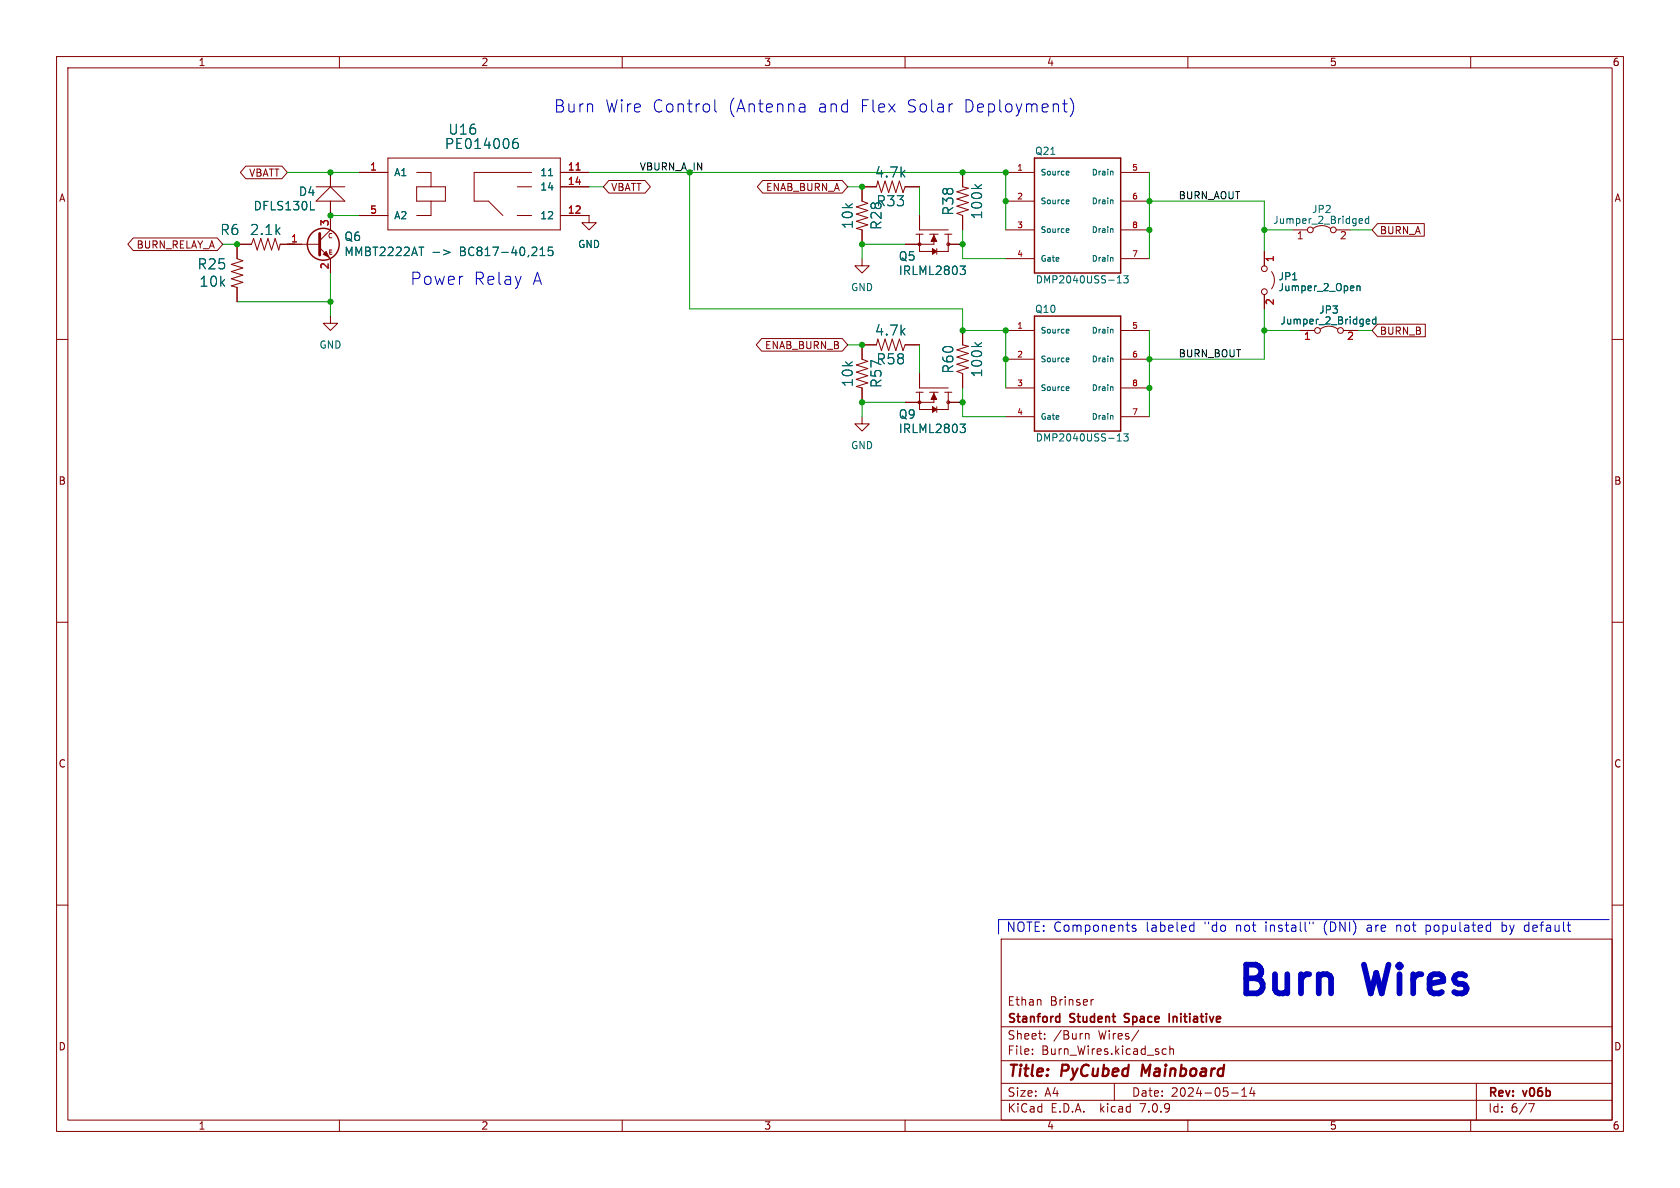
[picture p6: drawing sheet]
<svg xmlns="http://www.w3.org/2000/svg" width="297mm" height="210mm" viewBox="0 0 297 210" stroke-linecap="round" stroke-linejoin="round" font-family="sans-serif">
<g fill="none" stroke="#840000" stroke-width=".18">
<path d="M10 10h277v190h-277zM12 12h273v186h-273zM60 10v2M110 10v2M160 10v2M210 10v2M260 10v2M43.4 29.4h6.4l1 1.1-1 1.1h-6.4l-.9-1.1zM55.9 33h5.1M58.4 33l2.6 2.6h-5.1zM58.4 30.5v2.5M58.4 35.6v5l-1.9 1.9"/>
<path d="M63.5 30.5h5.1M63.5 38.1h5.1M68.6 27.9h30.5v12.7h-30.5zM73.7 33h5v2.6h-5zM73.7 30.5h2.5v2.5M76.2 35.6v2.5h-2.5M91.4 33h2.6M91.4 38.1h2.6M94 30.5h-10.2v5.1h2.6l2.5 2.5M99.1 38.1h5v1.3h1.3l-1.3 1.2-1.2-1.2h1.2M99.1 33h5M99.1 30.5h5"/>
<path d="M107.6 31.9h6.4l1 1.1-1 1.1h-6.4l-.9-1.1zM134.8 31.9h14.1l1 1.1-1 1.1h-14.1l-.9-1.1zM162.6 33h-2.6l-.4 1-.6-2-.6 2-.7-2-.6 2-.6-2-.7 2-.6-2-.3 1h-2.5v2.6l1 .3-2 .7 2 .6-2 .6 2 .7-2 .6 2 .7-2 .6 1 .2v2.6M162.6 38.1v2.5h5M170.2 30.5v2.5l1 .3-2 .6 2 .6-2 .7 2 .6-2 .6 2 .7-2 .6 1 .4v2.5M177.8 35.6h5.1M177.8 30.5h5.1M198.1 35.6h5.1M198.1 30.5h5.1M243.5 39.5h8.3v2.3h-8.3l-.9-1.2zM10 60h2M23.6 42.1h14.8l1 1.1-1 1.1h-14.8l-1-1.1z"/>
<path d="M56.5 43.8l1.9 1.9v2.6M56.5 43.2h-7l-.2 1-.7-2-.6 2-.6-2-.7 2-.6-2-.6 2-.7-2-.4 1h-2.5v2.5l1 .4-2 .6 2 .7-2 .6 2 .6-2 .7 2 .6-2 .6 1 .3v2.5M58.3 44.6h.4M58.4 55.9v1.3h1.3l-1.3 1.2-1.3-1.2h1.3M58.7 44.2h-.4v.8h.4M58.7 41.3h-.4l-.1 .2 .1 .5h.4M134.6 59.8h14.3l1 1.2-1 1.1h-14.3l-.9-1.1zM152.4 45.7v1.3h1.3l-1.3 1.3-1.3-1.3h1.3M161.9 41.4h1.3M162.6 41.4v3.1h5v-3.1M164.3 41.4h1.6M165.1 41.4v1.8h-5.1"/>
<path d="M165.6 43.9v1.1M167 41.4h1.3M167.6 43.2h2.6M170.2 58.4v2.6l1 .2-2 .6 2 .7-2 .6 2 .7-2 .6 2 .6-2 .7 1 .3v2.6M177.8 40.6h5.1M177.8 45.7h5.1M177.8 58.4h5.1M198.1 40.6h5.1M198.1 45.7h5.1M198.1 58.4h5.1M223.5 44.5v2.5M223.5 52.1v2.5"/>
<path d="M224.8 48a2.54 2.54 0 0 1 0 3.1M232.2 40.4a2.54 2.54 0 0 1 3 0M233.4 58.2a2.54 2.54 0 0 1 3.1 0M243.5 57.3h8.5v2.2h-8.5l-.9-1.1zM285 60h2M152.4 73.7v1.2h1.3l-1.3 1.3-1.3-1.3h1.3M161.9 69.3h1.3M162.6 69.3v3.1h5v-3.1M162.6 66v2.6h5M162.6 61h-2.6l-.4 1-.6-2.1-.6 2.1-.7-2.1-.6 2.1-.6-2.1-.7 2.1-.6-2.1-.3 1.1h-2.5v2.5l1 .4-2 .6 2 .7-2 .6 2 .6-2 .7 2 .6-2 .6 1 .3v2.5M164.3 69.3h1.6M165.1 69.3v1.8h-5.1"/>
<path d="M165.6 71.9v1M167 69.3h1.3M167.6 71.1h2.6M177.8 68.6h5.1M177.8 63.5h5.1M177.8 73.7h5.1M198.1 68.6h5.1M198.1 63.5h5.1M198.1 73.7h5.1M10 110h2M285 110h2M10 160h2"/>
<path d="M285 160h2M177 166h108v32h-108zM193.3 176.7l-.3 .1-.1 .2M60 198v2M110 198v2M160 198v2M177 194.5h108M177 191.5h108M177 187.5h108M177 181.5h108M182.5 186.3v.1M182.5 185.5v.1"/>
<path d="M184.7 183.6v.1M184.7 182.8v.1M191.9 182.7v1M191.9 182.8l.2-.1 .4 .1v.9M197 191.5v3M201.3 182.1l-1.3 2M205.5 186.1l.2 .3 .5-.1M206.2 185.5l-.5-.1-.2 .3M206.8 185.5l.2-.1 .4 .1 .1 .9M206.8 184.9v1.5M210 198v2M217.7 193.2h1.2"/>
<path d="M219.5 193.8h.9M219.5 192.7l.5-.4v1.5M221.3 192.2l-.3 1.1h.9M221.7 192.8v1M260 198v2M261 191.5v6.5M270.2 195.1h1l-.6 1.5"/>
<circle cx="162.6" cy="43.2" r=".25"/>
<circle cx="167.6" cy="43.2" r=".25"/>
<circle cx="223.5" cy="47.5" r=".51"/>
<circle cx="223.5" cy="51.6" r=".51"/>
<circle cx="231.6" cy="40.6" r=".51"/>
<circle cx="232.9" cy="58.4" r=".51"/>
<circle cx="235.7" cy="40.6" r=".51"/>
<circle cx="237" cy="58.4" r=".51"/>
<circle cx="162.6" cy="71.1" r=".25"/>
<circle cx="167.6" cy="71.1" r=".25"/>
</g>
<path d="M202 188.2l-.2 2" fill="none" stroke="#840000" stroke-width=".4"/>
<path d="M186.9 179.7l.4 .1M187.3 179.2v1.5M198.8 179.3v.5M206.7 179.2v1.5M187.3 180.6l-.4 .1M198.8 180.6l.2 .1" fill="none" stroke="#840000" stroke-width=".3"/>
<g fill="none" stroke="#006464" stroke-width=".18">
<path d="M54.9 37.1h.7M90.7 25.3l.3-.1h.3l.3 .3v.4l-.1 .3h-.5l-.3-.1M91.5 24.5a.62 .62 0 0 0-.8 .4M97 31.1h.7M188.6 30.3h.3l.1 .2-.5 .1M188.6 35.3l.3 .1 .1 .2-.5 .1M188.9 30.9h-.3M188.9 36h-.3M196.6 30.3l.2 .1v.5M196.6 35.3l.2 .2v.5M240.3 39.4h.5M240.3 38.7l.4-.1 .2 .4-.6 .1"/>
<path d="M242 38.7l-.4-.1-.2 .3 .1 .5h.5M242 38.2v1.3M78.4 44.2l1.2 .4-1.2 .4M95.5 45.2h.8M95.5 44.1l.4-.4v1.5M97.7 43.7h-.7l-.1 .7 .2-.1h.5l.2 .2-.1 .5-.2 .2-.6-.2M169.7 47h1l-.5 .6 .4 .1 .1 .5-.3 .3h-.5M188.6 40.4l.3 .1 .1 .2-.5 .1M188.6 58.2l.3 .1 .1 .1-.5 .1M188.9 41.1h-.3M188.9 58.8l-.3 .1M196.6 40.4l.2 .2v.5"/>
<path d="M196.6 45.5l.2 .1v.6M196.6 58.2l.2 .1v.6M197.5 50h.7M197.5 49.1l.4-.4v1.3M198.7 48.7h.7l-.4 .5 .4 .2v.5l-.2 .1-.5-.1M239.9 50.5v.9M239.9 50.7l.2-.2 .3 .1v.8M241.6 57.2h.5M241.6 56.5l.4-.1 .1 .3-.6 .2M243.2 56.5l-.3-.1-.3 .3 .2 .5h.4M243.2 56v1.3M169.7 75h1l-.5 .5 .4 .2 .1 .5-.3 .3h-.5"/>
<path d="M188.6 63.3h.3l.1 .2-.5 .1M188.6 68.4h.3l.1 .2-.5 .1M188.9 63.9l-.3 .1M188.9 69h-.3M196.6 63.3l.2 .1v.6M196.6 68.4l.2 .1v.5M196.6 73.4l.2 .2v.5M197.5 77.1l.4-.4v1.3M197.5 78h.7M198.7 76.7h.7l-.4 .5 .4 .1v.5l-.2 .2-.5-.2"/>
</g>
<g fill="none" stroke="#840000" stroke-width=".25">
<path d="M182.9 27.9h15.2v20.4h-15.2zM182.9 55.9h15.2v20.3h-15.2z"/>
<circle cx="57.1" cy="43.2" r="2.82"/>
</g>
<path d="M56.5 41.3v3.8" fill="none" stroke="#840000" stroke-width=".51"/>
<g fill="#840000" stroke="#840000" stroke-width=".18">
<path d="M57.7 44.5l.5 1-1.1-.5z"/>
<path d="M165.1 41.7l.5 1h-1z"/>
<path d="M164.8 43.9l.8 .6-.8 .5z"/>
<path d="M165.1 69.6l.5 1h-1z"/>
<path d="M164.8 71.9l.8 .5-.8 .5z"/>
</g>
<path d="M101.8 30.1h.8" fill="none" stroke="#a90000" stroke-width=".18"/>
<g fill="none" stroke="#0000c2" stroke-width=".18">
<path d="M126.4 17.6v1.9l.3 .3M141.6 18.4l.6 .1 .1 1.3M142.3 19.7l-.7 .1M142.3 18.9l-.7 .1M168.2 18.4h.2M187.8 18.4h.9M188.2 19.5l.1 .2 .4 .1M189.2 17.3a2.48 2.48 0 0 1 0 3.3M200.8 163.6l-.4-.1-.3 .3 .1 .2 .6 .2v.4h-.7M210.6 163.5l.5 .1M211.1 164.6h-.5M211.1 163v1.6"/>
<path d="M231.5 163v.3M232.1 163v.3M265.6 163v1.6M265.6 164.6h.1M265.7 163.5l-.1 .1M269.5 164.3l.3 .3M269.8 163.5l-.3 .4M284.5 162.6h-108v2.5"/>
</g>
<g fill="none" stroke="#009600" stroke-width=".18">
<path d="M50.8 30.5h12.7M58.4 38.1h5.1M104.1 30.5h73.7v10.1M104.1 33h2.6M121.9 30.5v24.1h48.3v3.8h7.6v10.2M149.9 33h2.5M162.6 33v5.1M203.2 30.5v15.2M203.2 35.6h20.3v8.9M39.4 43.2h2.5M41.9 53.3h16.5M50.8 43.2h1.3"/>
<path d="M58.4 48.3v7.6M160 43.2h-7.6v2.5M170.2 40.6v5.1h7.6M203.2 58.4v15.3M223.5 54.6v8.9h-20.3M223.5 40.6h5.1M223.5 58.4h6.4M238.8 40.6h3.8M240 58.4h2.6M149.9 61h2.5M160 71.1h-7.6v2.6M162.6 61v5"/>
<path d="M170.2 68.6v5.1h7.6"/>
</g>
<g fill="#009600" stroke="#009600" stroke-width=".18">
<circle cx="58.4" cy="53.3" r=".46"/>
<circle cx="58.4" cy="30.5" r=".46"/>
<circle cx="58.4" cy="38.1" r=".46"/>
<circle cx="41.9" cy="43.2" r=".46"/>
<circle cx="203.2" cy="40.6" r=".46"/>
<circle cx="203.2" cy="35.6" r=".46"/>
<circle cx="177.8" cy="30.5" r=".46"/>
<circle cx="170.2" cy="30.5" r=".46"/>
<circle cx="177.8" cy="35.6" r=".46"/>
<circle cx="223.5" cy="40.6" r=".46"/>
<circle cx="152.4" cy="43.2" r=".46"/>
<circle cx="152.4" cy="33" r=".46"/>
<circle cx="152.4" cy="61" r=".46"/>
<circle cx="152.4" cy="71.1" r=".46"/>
<circle cx="170.2" cy="43.2" r=".46"/>
<circle cx="177.8" cy="63.5" r=".46"/>
<circle cx="177.8" cy="58.4" r=".46"/>
<circle cx="170.2" cy="71.1" r=".46"/>
<circle cx="170.2" cy="58.4" r=".46"/>
<circle cx="203.2" cy="63.5" r=".46"/>
<circle cx="203.2" cy="68.6" r=".46"/>
<circle cx="223.5" cy="58.4" r=".46"/>
</g>
<g font-size="7.1" fill="#0000c2">
<text x="218.4" y="176.3">Burn</text>
<text x="241.8" y="176.3">Wires</text>
</g>
<g font-size="3" fill="#0000c2">
<text x="97.8" y="20.1">Burn</text>
<text x="106.9" y="20.1">Wire</text>
<text x="115.2" y="20.1">Control</text>
<text x="128.6" y="20.1">(Antenna</text>
<text x="144.5" y="20.1">and</text>
<text x="152" y="20.1">Flex</text>
<text x="160.2" y="20.1">Solar</text>
<text x="170.3" y="20.1">Deployment)</text>
<text x="72.4" y="50.6">Power</text>
<text x="83.6" y="50.6">Relay</text>
<text x="94" y="50.6">A</text>
</g>
<g font-size="2.8" fill="#840000">
<text x="178" y="190.9">Title:</text>
<text x="187.7" y="190.9">PyCubed</text>
<text x="202.6" y="190.9">Mainboard</text>
</g>
<g font-size="2.5" fill="#006464">
<text x="154.6" y="31.6">4.7k</text>
<text x="38.9" y="41.8">R6</text>
<text x="44.1" y="41.8">2.1k</text>
<text x="151" y="40.6" transform="rotate(-90 151 40.6)">10k</text>
<text x="154.8" y="36.7">R33</text>
<text x="156.1" y="40.7" transform="rotate(-90 156.1 40.7)">R28</text>
<text x="168.8" y="38.2" transform="rotate(-90 168.8 38.2)">R38</text>
<text x="173.8" y="38.9" transform="rotate(-90 173.8 38.9)">100k</text>
<text x="34.8" y="47.8">R25</text>
<text x="35.2" y="50.9">10k</text>
<text x="154.6" y="59.5">4.7k</text>
<text x="154.8" y="64.6">R58</text>
<text x="151" y="68.5" transform="rotate(-90 151 68.5)">10k</text>
<text x="156.1" y="68.7" transform="rotate(-90 156.1 68.7)">R57</text>
<text x="168.8" y="66.1" transform="rotate(-90 168.8 66.1)">R60</text>
<text x="173.8" y="66.8" transform="rotate(-90 173.8 66.8)">100k</text>
</g>
<g font-size="2.4" fill="#006464">
<text x="78.6" y="26.5">PE014006</text>
<text x="79.2" y="24">U16</text>
</g>
<g font-size="2.3" fill="#0000c2">
<text x="177.8" y="164.9">NOTE: Components</text>
<text x="202.6" y="164.9">labeled</text>
<text x="213" y="164.9">&quot;do</text>
<text x="218.6" y="164.9">not</text>
<text x="224" y="164.9">install&quot;</text>
<text x="234.4" y="164.9">(DNI)</text>
<text x="242.1" y="164.9">are</text>
<text x="247.5" y="164.9">not</text>
<text x="252.8" y="164.9">populated</text>
<text x="266.3" y="164.9">by</text>
<text x="270.5" y="164.9">default</text>
</g>
<g font-size="2.1" fill="#006464">
<text x="52.7" y="34.9">D4</text>
<text x="44.8" y="37.4">DFLS130L</text>
<text x="60.8" y="42.8">Q6</text>
<text x="60.8" y="45.5">MMBT2222AT</text>
<text x="76.3" y="45.5">-&gt;</text>
<text x="81.3" y="45.5">BC817-40,215</text>
<text x="158.8" y="46.3">Q5</text>
<text x="158.8" y="48.8">IRLML2803</text>
<text x="158.8" y="74.2">Q9</text>
<text x="158.8" y="76.8">IRLML2803</text>
</g>
<g font-size="2.1" fill="#840000">
<text x="178" y="178">Ethan</text>
<text x="185.6" y="178">Brinser</text>
<text x="178" y="184">Sheet:</text>
<text x="178" y="181.2">Stanford</text>
<text x="186.2" y="184">/Burn</text>
<text x="189.2" y="181.2">Student</text>
<text x="194.2" y="184">Wires/</text>
<text x="199.5" y="181.2">Space</text>
<text x="207.9" y="181.2">Initiative</text>
<text x="178" y="186.7">File:</text>
<text x="184.1" y="186.7">Burn_Wires.kicad_sch</text>
<text x="178" y="196.9">KiCad</text>
<text x="178" y="194.1">Size:</text>
<text x="184.7" y="194.1">A4</text>
<text x="185.7" y="196.9">E.D.A.</text>
<text x="194.6" y="196.9">kicad</text>
<text x="200" y="194.1">Date:</text>
<text x="201.8" y="196.9">7.0.9</text>
<text x="207" y="194.1">2024-05-14</text>
<text x="263" y="194.3">Rev:</text>
<text x="263" y="196.9">Id:</text>
<text x="267.1" y="196.9">6/7</text>
<text x="269.4" y="194.3">v06b</text>
</g>
<g font-size="1.8" fill="#840000">
<text x="35" y="11.9">1</text>
<text x="85" y="11.9">2</text>
<text x="135" y="11.9">3</text>
<text x="185" y="11.9">4</text>
<text x="235" y="11.9">5</text>
<text x="285" y="11.9">6</text>
<text x="10.3" y="35.9">A</text>
<text x="43.9" y="31.4">VBATT</text>
<text x="107.9" y="34">VBATT</text>
<text x="135.3" y="34">ENAB_BURN_A</text>
<text x="285.3" y="35.9">A</text>
<text x="243.8" y="41.6">BURN_A</text>
<text x="24" y="44.1">BURN_RELAY_A</text>
<text x="226.3" y="57.6">Jumper_2_Bridged</text>
<text x="243.8" y="59.4">BURN_B</text>
<text x="135.1" y="61.9">ENAB_BURN_B</text>
<text x="10.3" y="85.9">B</text>
<text x="285.3" y="85.9">B</text>
<text x="10.3" y="135.9">C</text>
<text x="285.3" y="135.9">C</text>
<text x="10.3" y="185.9">D</text>
<text x="285.3" y="185.9">D</text>
<text x="35" y="199.9">1</text>
<text x="85" y="199.9">2</text>
<text x="135" y="199.9">3</text>
<text x="185" y="199.9">4</text>
<text x="235" y="199.9">5</text>
<text x="285" y="199.9">6</text>
</g>
<g font-size="1.8" fill="#006464">
<text x="182.9" y="27.6">Q21</text>
<text x="69.6" y="31.3">A1</text>
<text x="95.4" y="31.3">11</text>
<text x="95.4" y="33.9">14</text>
<text x="69.6" y="39">A2</text>
<text x="95.4" y="39">12</text>
<text x="225" y="39.8">Jumper_2_Bridged</text>
<text x="231.9" y="37.9">JP2</text>
<text x="102.1" y="44">GND</text>
<text x="150.4" y="51.7">GND</text>
<text x="183" y="50.3">DMP2040USS-13</text>
<text x="225.9" y="49.7">JP1</text>
<text x="225.9" y="51.7">Jumper_2_Open</text>
<text x="182.9" y="55.5">Q10</text>
<text x="233.1" y="55.6">JP3</text>
<text x="56.4" y="61.8">GND</text>
<text x="150.4" y="79.6">GND</text>
<text x="183" y="78.2">DMP2040USS-13</text>
</g>
<g font-size="1.8" fill="#a90000">
<text x="65.3" y="30.2">1</text>
<text x="100.3" y="30.2">11</text>
<text x="100.3" y="32.8">14</text>
<text x="58.2" y="40.1" transform="rotate(-90 58.2 40.1)">3</text>
<text x="65.3" y="37.8">5</text>
<text x="100.3" y="37.8">12</text>
<text x="51.4" y="42.9">1</text>
<text x="58.2" y="47.7" transform="rotate(-90 58.2 47.7)">2</text>
<text x="225.5" y="46.4" transform="rotate(-90 225.5 46.4)">1</text>
<text x="229.2" y="42.6">1</text>
<text x="236.8" y="42.6">2</text>
<text x="225.5" y="54" transform="rotate(-90 225.5 54)">2</text>
<text x="230.4" y="60.4">1</text>
<text x="238.1" y="60.4">2</text>
</g>
<text font-size="1.8" fill="#009600" x="113" y="30.2">VBURN_A_IN</text>
<g font-size="1.8" fill="#0f0f0f">
<text x="208.3" y="35.3">BURN_AOUT</text>
<text x="208.3" y="63.2">BURN_BOUT</text>
</g>
<g font-size="1.4" fill="#a90000">
<text x="179.7" y="30.2">1</text>
<text x="179.7" y="35.3">2</text>
<text x="200" y="30.2">5</text>
<text x="200" y="35.3">6</text>
<text x="179.7" y="40.4">3</text>
<text x="200" y="40.4">8</text>
<text x="179.7" y="45.5">4</text>
<text x="200" y="45.5">7</text>
<text x="179.7" y="58.2">1</text>
<text x="200" y="58.2">5</text>
<text x="179.7" y="63.2">2</text>
<text x="200" y="63.2">6</text>
<text x="179.7" y="68.3">3</text>
<text x="200" y="68.3">8</text>
<text x="179.7" y="73.4">4</text>
<text x="200" y="73.4">7</text>
</g>
<g font-size="1.4" fill="#006464">
<text x="183.9" y="31.2">Source</text>
<text x="192.9" y="31.2">Drain</text>
<text x="183.9" y="36.3">Source</text>
<text x="183.9" y="41.4">Source</text>
<text x="192.9" y="36.3">Drain</text>
<text x="192.9" y="41.4">Drain</text>
<text x="183.9" y="46.5">Gate</text>
<text x="192.9" y="46.5">Drain</text>
<text x="183.9" y="59.2">Source</text>
<text x="192.9" y="59.2">Drain</text>
<text x="183.9" y="64.2">Source</text>
<text x="192.9" y="64.2">Drain</text>
<text x="183.9" y="69.3">Source</text>
<text x="192.9" y="69.3">Drain</text>
<text x="183.9" y="74.4">Gate</text>
<text x="192.9" y="74.4">Drain</text>
</g>
</svg>
